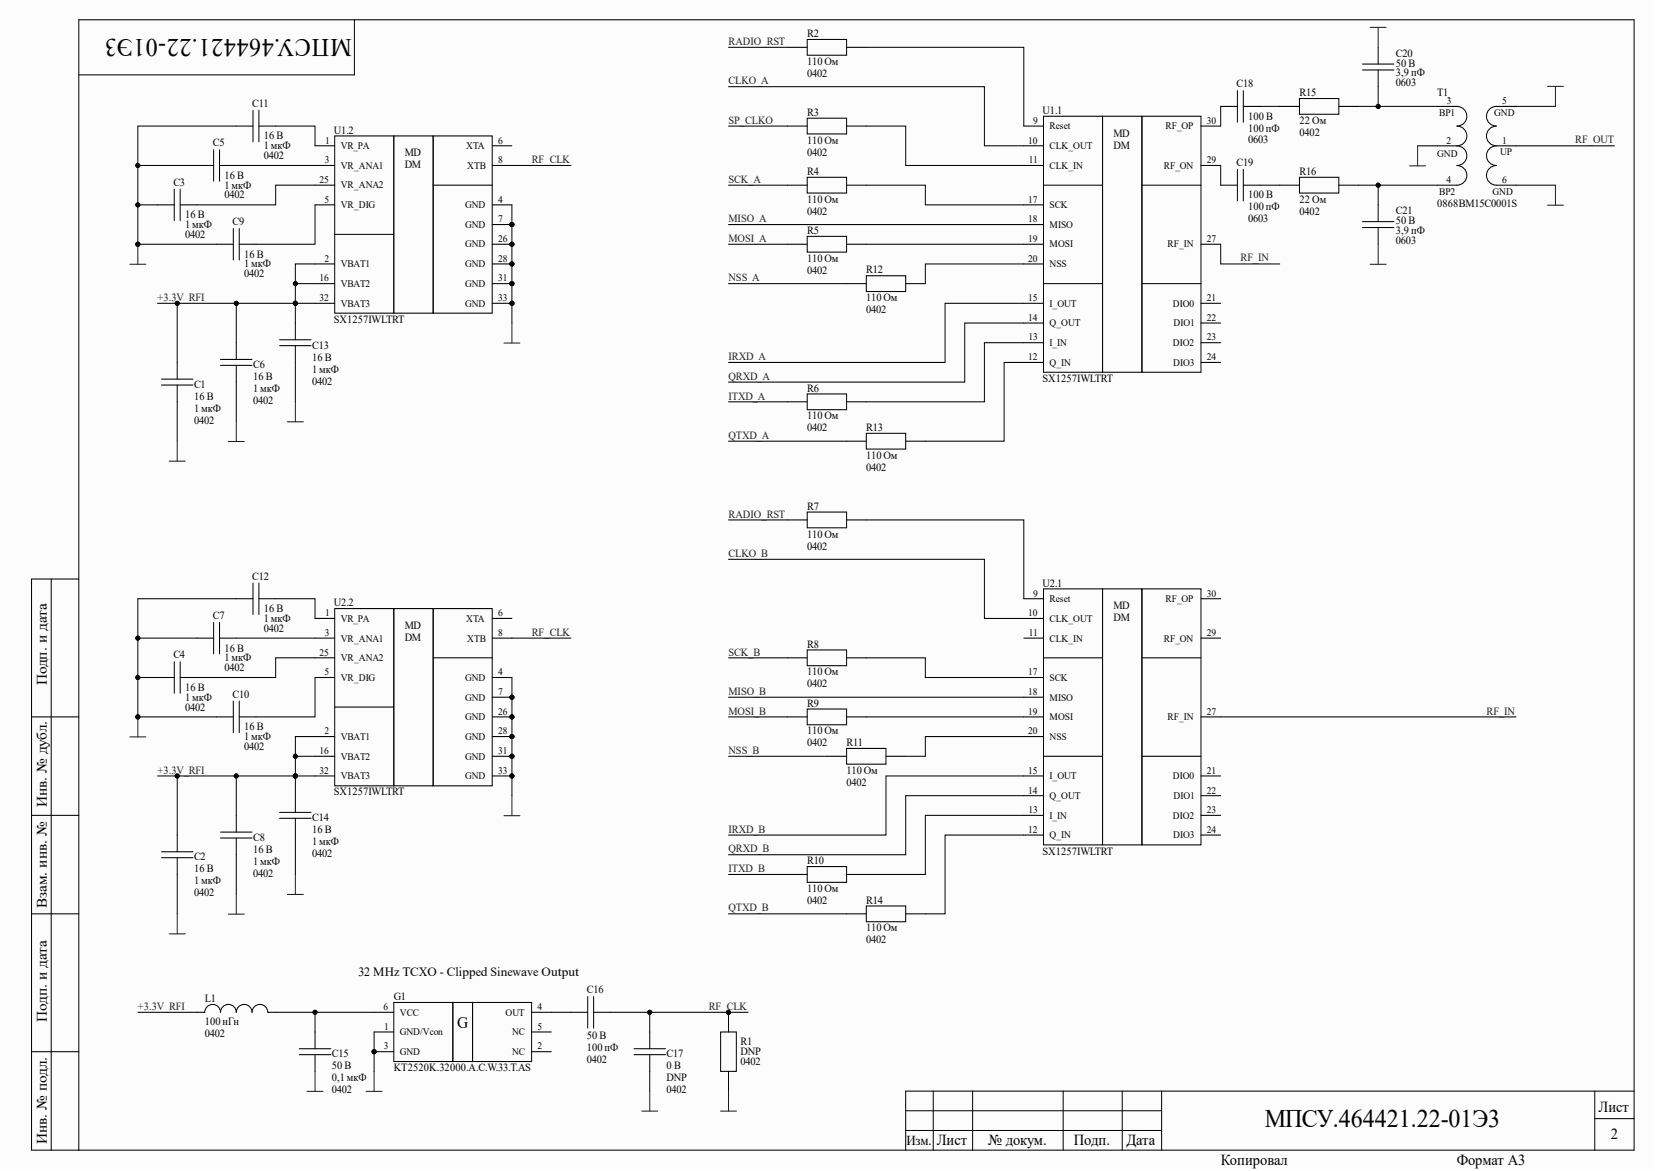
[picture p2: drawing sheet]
<svg xmlns="http://www.w3.org/2000/svg" width="420mm" height="297mm" viewBox="0 0 420 297" stroke-linecap="round" stroke-linejoin="round" font-family="sans-serif">
<g fill="#fcfcfc">
<path d="M0 0h419.5v296.7h-419.5z" fill-rule="evenodd"/>
<path d="M0 0h419.5v296.7h-419.5z" fill-rule="evenodd"/>
</g>
<g fill="none" stroke="#000" stroke-width=".26">
<path d="M89.9 5v14h-69.9M199.8 12h5M204.8 10h9.9v4h-9.9zM214.7 12h5M199.8 32h5M204.8 30h9.9v4h-9.9zM214.7 32h5M309.6 27h4.3M313.9 23v8M315.4 27h4.2M315.4 23v8M364.6 27h5a2.5 2.5 0 0 1 2.5 2.5 2.5 2.5 0 0 1-2.5 2.5 2.51 2.51 0 0 1 2.5 2.5 2.51 2.51 0 0 1-2.5 2.5"/>
<path d="M364.6 37h5M369.6 37a2.5 2.5 0 0 1 2.5 2.5 2.5 2.5 0 0 1-2.5 2.5 2.5 2.5 0 0 1 2.5 2.5 2.5 2.5 0 0 1-2.5 2.5h-5M379.6 37a2.5 2.5 0 0 0-2.5 2.5 2.5 2.5 0 0 0 2.5 2.5 2.5 2.5 0 0 0-2.5 2.5 2.5 2.5 0 0 0 2.5 2.5h5M379.6 37h5M384.6 27h-5a2.5 2.5 0 0 0-2.5 2.5 2.5 2.5 0 0 0 2.5 2.5 2.51 2.51 0 0 0-2.5 2.5 2.51 2.51 0 0 0 2.5 2.5M199.8 47h5M204.8 45h9.9v4h-9.9zM204.8 60h9.9v4h-9.9zM214.7 47h5M199.8 62h5M214.7 62h5M214.7 71.9h5"/>
<path d="M219.7 70h10v3.9h-10zM229.7 71.9h5M204.8 99.9h9.9v4h-9.9zM199.8 101.9h5M214.7 101.9h5M214.7 111.9h5M219.7 109.9h10v4h-10zM229.7 111.9h5M199.8 131.9h5M204.8 129.9h9.9v4h-9.9zM214.7 131.9h5M13 146.9v144.9"/>
<path d="M20 146.9h-12v144.9h406.5v-286.8h-394.5v286.8M199.8 166.9h5M204.8 164.9h9.9v4h-9.9zM204.8 179.9h9.9v3.9h-9.9zM214.7 166.9h5M8 181.9h12M199.8 181.9h5M209.8 191.8h4.9M214.7 189.8h10v4h-10zM214.7 181.9h5M224.7 191.8h5M8 206.8h12"/>
<path d="M8 231.8h12M8 266.8h12M229.7 276.8h184.8M229.7 276.8v15M236.7 276.8v15M246.7 276.8v15M269.7 276.8v15M284.7 276.8v15M294.7 276.8v15M404.5 276.8v15M404.5 283.8h10"/>
</g>
<path d="M367.6 25h.1M229.7 281.8h65M229.7 286.8h65" fill="none" stroke="#000" stroke-width=".25"/>
<g fill="none" stroke="#202020" stroke-width=".26">
<path d="M359.6 37v5.1M392.5 21.9h4.1M394.6 21.9v5.1M357.6 42.1h4M392.5 52h4.1M394.6 47v5M32.9 186.9h4.1M35 181.9v5M42.9 236.9h4.1M45 231.8v5.1M57.9 231.9h4.1M59.9 226.8v5.1"/>
<path d="M72.9 226.9h4.1M74.9 221.8v5.1"/>
</g>
<circle cx="35" cy="181.9" r=".51" fill="#030303"/>
<circle cx="35" cy="181.9" r=".51" fill="none" stroke="#030303" stroke-width=".25"/>
<path d="M127.8 206.9h4.1M129.9 201.8v5.1" fill="none" stroke="#202020" stroke-width=".26"/>
<circle cx="94.9" cy="266.8" r=".51" fill="#030303"/>
<circle cx="94.9" cy="266.8" r=".51" fill="none" stroke="#030303" stroke-width=".25"/>
<path d="M94.9 261.8h5M94.9 266.8h5M134.8 266.8h5" fill="none" stroke="#000" stroke-width=".26"/>
<circle cx="94.9" cy="266.8" r=".51" fill="#030303"/>
<circle cx="94.9" cy="266.8" r=".51" fill="none" stroke="#030303" stroke-width=".25"/>
<g fill="none" stroke="#000" stroke-width=".26">
<path d="M54.2 157.9v8M55.7 157.9v8M59.9 151.9h4.3M64.2 147.9v8M65.7 147.9v8M65.7 151.9h4.2M40 171.9h4.2M44.2 167.9v8M45.7 171.9h4.2M45.7 167.9v8M49.9 161.9h4.3M55.7 161.9h4.2"/>
<path d="M59.2 177.9v7.9M60.7 177.9v7.9M54.9 181.9h4.3M60.7 181.9h4.2M41 216.1h8M41 217.6h8M45 211.8v4.3M45 217.6v4.2M55.9 211.1h8M55.9 212.6h8M59.9 206.8v4.3M59.9 212.6v4.2"/>
<path d="M70.9 206.1h8M70.9 207.6h8M74.9 201.8v4.3M74.9 207.6v4.2M94.9 256.8h5M99.9 254.3h15v15h-15zM114.9 254.3h5v15h-5zM119.9 254.3h14.9v15h-14.9zM134.8 256.8h5M134.8 261.8h5"/>
</g>
<path d="M32.9 67h4.1M35 62v5M42.9 117h4.1M45 111.9v5.1M57.9 112h4.1M59.9 106.9v5.1M72.9 107h4M74.9 101.9v5.1M92.9 276.8h4M94.9 271.8v5" fill="none" stroke="#202020" stroke-width=".26"/>
<circle cx="35" cy="62" r=".51" fill="#030303"/>
<circle cx="35" cy="62" r=".51" fill="none" stroke="#030303" stroke-width=".25"/>
<path d="M127.8 87h4.1M129.9 81.9v5.1" fill="none" stroke="#202020" stroke-width=".26"/>
<g fill="none" stroke="#000" stroke-width=".26">
<path d="M54.2 38v8M55.7 38v8M59.9 32h4.3M64.2 28v8M65.7 28v8M65.7 32h4.2M259.7 32h5M259.7 37h5M264.7 29.5h15v64.9h-15zM279.7 29.5h10v64.9h-10zM289.7 29.5h14.9v64.9h-14.9zM304.6 32h5"/>
<path d="M40 52h4.2M44.2 48v8M45.7 48v8M45.7 52h4.2M49.9 42h4.3M55.7 42h4.2M59.2 58v8M60.7 58v8M259.7 52h5M259.7 42h5M259.7 57h5M264.7 47h15"/>
<path d="M289.7 47h14.9M304.6 42h5M54.9 62h4.3M60.7 62h4.2M259.7 62h5M259.7 76.9h5M259.7 67h5M264.7 71.9h15M289.7 71.9h14.9M304.6 62h5M304.6 76.9h5M41 96.2h7.9"/>
<path d="M41 97.7h7.9M45 91.9v4.3M45 97.7v4.2M55.9 91.2h8M55.9 92.7h8M59.9 86.9v4.3M59.9 92.7v4.2M70.9 86.2h8M70.9 87.7h8M74.9 81.9v4.3M74.9 87.7v4.2M259.7 91.9h5"/>
<path d="M259.7 86.9h5M259.7 81.9h5M304.6 91.9h5M304.6 86.9h5M304.6 81.9h5"/>
</g>
<circle cx="129.9" cy="57" r=".51" fill="#030303"/>
<circle cx="129.9" cy="57" r=".51" fill="none" stroke="#030303" stroke-width=".25"/>
<circle cx="129.9" cy="62" r=".51" fill="#030303"/>
<circle cx="129.9" cy="62" r=".51" fill="none" stroke="#030303" stroke-width=".25"/>
<circle cx="129.9" cy="67" r=".51" fill="#030303"/>
<circle cx="129.9" cy="67" r=".51" fill="none" stroke="#030303" stroke-width=".25"/>
<circle cx="129.9" cy="71.9" r=".51" fill="#030303"/>
<circle cx="129.9" cy="71.9" r=".51" fill="none" stroke="#030303" stroke-width=".25"/>
<circle cx="129.9" cy="76.9" r=".51" fill="#030303"/>
<circle cx="129.9" cy="76.9" r=".51" fill="none" stroke="#030303" stroke-width=".25"/>
<path d="M79.9 37h5M124.9 37h5M79.9 42h5M79.9 52h5M124.9 52h5M124.9 57h5M79.9 67h5" fill="none" stroke="#000" stroke-width=".26"/>
<circle cx="129.9" cy="57" r=".51" fill="#030303"/>
<circle cx="129.9" cy="57" r=".51" fill="none" stroke="#030303" stroke-width=".25"/>
<path d="M79.9 47h5M124.9 42h5M79.9 71.9h5M124.9 62h5" fill="none" stroke="#000" stroke-width=".26"/>
<circle cx="129.9" cy="62" r=".51" fill="#030303"/>
<circle cx="129.9" cy="62" r=".51" fill="none" stroke="#030303" stroke-width=".25"/>
<path d="M124.9 67h5" fill="none" stroke="#000" stroke-width=".26"/>
<circle cx="129.9" cy="67" r=".51" fill="#030303"/>
<circle cx="129.9" cy="67" r=".51" fill="none" stroke="#030303" stroke-width=".25"/>
<path d="M124.9 71.9h5" fill="none" stroke="#000" stroke-width=".26"/>
<circle cx="129.9" cy="71.9" r=".51" fill="#030303"/>
<circle cx="129.9" cy="71.9" r=".51" fill="none" stroke="#030303" stroke-width=".25"/>
<path d="M79.9 76.9h5M124.9 76.9h5" fill="none" stroke="#000" stroke-width=".26"/>
<circle cx="129.9" cy="76.9" r=".51" fill="#030303"/>
<circle cx="129.9" cy="76.9" r=".51" fill="none" stroke="#030303" stroke-width=".25"/>
<g fill="none" stroke="#000" stroke-width=".26">
<path d="M84.9 34.5h15v44.9h-15zM99.9 34.5h10v44.9h-10zM109.9 34.5h15v44.9h-15zM84.9 59.5h15M109.9 47h15M259.7 151.9h5M259.7 156.9h5M264.7 149.4h15v64.9h-15zM279.7 149.4h10v64.9h-10zM289.7 149.4h14.9v64.9h-14.9zM304.6 151.9h5M259.7 161.9h5"/>
<path d="M259.7 171.9h5M259.7 176.9h5M264.7 166.9h15M289.7 166.9h14.9M304.6 161.9h5M259.7 196.8h5M259.7 181.9h5M259.7 186.8h5M264.7 191.8h15M289.7 191.8h14.9M304.6 196.8h5M304.6 181.9h5"/>
<path d="M259.7 211.8h5M259.7 206.8h5M259.7 201.8h5M304.6 211.8h5M304.6 206.8h5M304.6 201.8h5"/>
</g>
<circle cx="129.9" cy="176.9" r=".51" fill="#030303"/>
<circle cx="129.9" cy="176.9" r=".51" fill="none" stroke="#030303" stroke-width=".25"/>
<circle cx="129.9" cy="181.9" r=".51" fill="#030303"/>
<circle cx="129.9" cy="181.9" r=".51" fill="none" stroke="#030303" stroke-width=".25"/>
<circle cx="129.9" cy="186.8" r=".51" fill="#030303"/>
<circle cx="129.9" cy="186.8" r=".51" fill="none" stroke="#030303" stroke-width=".25"/>
<circle cx="129.9" cy="191.8" r=".51" fill="#030303"/>
<circle cx="129.9" cy="191.8" r=".51" fill="none" stroke="#030303" stroke-width=".25"/>
<circle cx="129.9" cy="196.8" r=".51" fill="#030303"/>
<circle cx="129.9" cy="196.8" r=".51" fill="none" stroke="#030303" stroke-width=".25"/>
<path d="M79.9 156.9h5M124.9 156.9h5M79.9 161.9h5M79.9 171.9h5M124.9 171.9h5M124.9 176.9h5M79.9 186.8h5" fill="none" stroke="#000" stroke-width=".26"/>
<circle cx="129.9" cy="176.9" r=".51" fill="#030303"/>
<circle cx="129.9" cy="176.9" r=".51" fill="none" stroke="#030303" stroke-width=".25"/>
<path d="M79.9 166.9h5M124.9 161.9h5M79.9 191.8h5M124.9 181.9h5" fill="none" stroke="#000" stroke-width=".26"/>
<circle cx="129.9" cy="181.9" r=".51" fill="#030303"/>
<circle cx="129.9" cy="181.9" r=".51" fill="none" stroke="#030303" stroke-width=".25"/>
<path d="M124.9 186.8h5" fill="none" stroke="#000" stroke-width=".26"/>
<circle cx="129.9" cy="186.8" r=".51" fill="#030303"/>
<circle cx="129.9" cy="186.8" r=".51" fill="none" stroke="#030303" stroke-width=".25"/>
<path d="M124.9 191.8h5" fill="none" stroke="#000" stroke-width=".26"/>
<circle cx="129.9" cy="191.8" r=".51" fill="#030303"/>
<circle cx="129.9" cy="191.8" r=".51" fill="none" stroke="#030303" stroke-width=".25"/>
<path d="M79.9 196.8h5M124.9 196.8h5" fill="none" stroke="#000" stroke-width=".26"/>
<circle cx="129.9" cy="196.8" r=".51" fill="#030303"/>
<circle cx="129.9" cy="196.8" r=".51" fill="none" stroke="#030303" stroke-width=".25"/>
<g fill="none" stroke="#000" stroke-width=".26">
<path d="M84.9 154.4h15v44.9h-15zM99.9 154.4h10v44.9h-10zM109.9 154.4h15v44.9h-15zM84.9 179.4h15M109.9 166.9h15M144.8 256.8h4.3M149.1 252.8v8M150.6 252.8v8M150.6 256.8h4.2M160.8 267.5h8M160.8 266h8M164.8 261.8v4.2"/>
<path d="M164.8 267.5v4.3"/>
</g>
<circle cx="184.8" cy="256.8" r=".51" fill="#030303"/>
<circle cx="184.8" cy="256.8" r=".51" fill="none" stroke="#030303" stroke-width=".25"/>
<path d="M184.8 256.8v5M182.8 261.8h4v10h-4zM184.8 271.8v5" fill="none" stroke="#000" stroke-width=".26"/>
<circle cx="184.8" cy="256.8" r=".51" fill="#030303"/>
<circle cx="184.8" cy="256.8" r=".51" fill="none" stroke="#030303" stroke-width=".25"/>
<path d="M347.6 6.9h4M349.6 6.9v5.1M347.6 67h4M349.6 62v5M77.9 276.8h4M79.9 271.8v5M164.8 276.8v5M184.8 276.8v5M162.8 281.8h4M182.8 281.8h4" fill="none" stroke="#202020" stroke-width=".26"/>
<g fill="none" stroke="#000" stroke-width=".26">
<path d="M345.6 17.7h8M345.6 16.2h8M349.6 12v4.2M349.6 17.7v4.3M324.6 27h5M329.6 25h10v4h-10zM339.6 27h5M309.6 47h4.3M313.9 43v8M315.4 43v8M315.4 47h4.2M324.6 47h5"/>
<path d="M329.6 45h10v4h-10zM339.6 47h5M345.6 57.7h8M345.6 56.2h8M349.6 52v4.2M349.6 57.7v4.3M204.8 219.8h9.9v4h-9.9zM199.8 221.8h5M214.7 231.8h5M214.7 221.8h5M219.7 229.8h10v4h-10zM229.7 231.8h5"/>
<path d="M49.9 256.8h2a2 2 0 0 1 2-2 2 2 0 0 1 2 2 2 2 0 0 1 2-2 2 2 0 0 1 2 2 2 2 0 0 1 2-2 2 2 0 0 1 2 2 2 2 0 0 1 2-2 2 2 0 0 1 2 2h2M75.9 267.5h8M75.9 266h8M79.9 261.8v4.2M79.9 267.5v4.3"/>
</g>
<g fill="none" stroke="#030303" stroke-width=".26">
<path d="M184.8 12h15M219.7 12h40v20M184.8 22h64.9v15h10M184.8 32h15M219.7 32h10v10h30M359.6 37h5M384.6 27h10M384.6 37h24.9M184.8 57h74.9M184.8 47h15M219.7 47h15v5h25M384.6 47h10"/>
<path d="M184.8 62h15M184.8 71.9h29.9M219.7 62h40M259.7 76.9h-20v15h-54.9M259.7 67h-25v4.9M259.7 91.9h-5v20h-20M259.7 86.9h-10v15h-30M259.7 81.9h-15v15h-59.9M184.8 101.9h15M184.8 111.9h29.9M184.8 131.9h15M219.7 131.9h40v20"/>
<path d="M184.8 141.9h64.9v15h10M184.8 176.9h74.9M184.8 166.9h15M219.7 166.9h15v5h25M74.9 196.8v5M184.8 181.9h15M184.8 191.8h25M219.7 181.9h40M259.7 196.8h-35v15h-39.9M259.7 186.8h-25v5h-5M309.6 181.9h75M74.9 211.8v10"/>
<path d="M259.7 201.8h-30v15h-44.9M45 221.8v10"/>
</g>
<circle cx="74.9" cy="196.8" r=".51" fill="#030303"/>
<circle cx="74.9" cy="196.8" r=".51" fill="none" stroke="#030303" stroke-width=".25"/>
<path d="M74.9 196.8h5" fill="none" stroke="#030303" stroke-width=".26"/>
<circle cx="74.9" cy="196.8" r=".51" fill="#030303"/>
<circle cx="74.9" cy="196.8" r=".51" fill="none" stroke="#030303" stroke-width=".25"/>
<path d="M74.9 191.8h5" fill="none" stroke="#030303" stroke-width=".26"/>
<circle cx="74.9" cy="191.8" r=".51" fill="#030303"/>
<circle cx="74.9" cy="191.8" r=".51" fill="none" stroke="#030303" stroke-width=".25"/>
<path d="M59.9 196.8v10" fill="none" stroke="#030303" stroke-width=".26"/>
<circle cx="59.9" cy="196.8" r=".51" fill="#030303"/>
<circle cx="59.9" cy="196.8" r=".51" fill="none" stroke="#030303" stroke-width=".25"/>
<path d="M45 196.8v15M59.9 216.8v10" fill="none" stroke="#030303" stroke-width=".26"/>
<circle cx="45" cy="196.8" r=".51" fill="#030303"/>
<circle cx="45" cy="196.8" r=".51" fill="none" stroke="#030303" stroke-width=".25"/>
<path d="M59.9 151.9h-24.9v10M69.9 151.9h10v5M59.9 161.9h20M79.9 171.9v10h-15" fill="none" stroke="#030303" stroke-width=".26"/>
<circle cx="35" cy="161.9" r=".51" fill="#030303"/>
<circle cx="35" cy="161.9" r=".51" fill="none" stroke="#030303" stroke-width=".25"/>
<path d="M79.9 166.9h-10v5h-20M35 181.9h19.9" fill="none" stroke="#030303" stroke-width=".26"/>
<circle cx="35" cy="181.9" r=".51" fill="#030303"/>
<circle cx="35" cy="181.9" r=".51" fill="none" stroke="#030303" stroke-width=".25"/>
<path d="M35 171.9h5" fill="none" stroke="#030303" stroke-width=".26"/>
<circle cx="35" cy="171.9" r=".51" fill="#030303"/>
<circle cx="35" cy="171.9" r=".51" fill="none" stroke="#030303" stroke-width=".25"/>
<path d="M49.9 161.9h-14.9v20" fill="none" stroke="#030303" stroke-width=".26"/>
<circle cx="35" cy="161.9" r=".51" fill="#030303"/>
<circle cx="35" cy="161.9" r=".51" fill="none" stroke="#030303" stroke-width=".25"/>
<circle cx="35" cy="171.9" r=".51" fill="#030303"/>
<circle cx="35" cy="171.9" r=".51" fill="none" stroke="#030303" stroke-width=".25"/>
<circle cx="35" cy="181.9" r=".51" fill="#030303"/>
<circle cx="35" cy="181.9" r=".51" fill="none" stroke="#030303" stroke-width=".25"/>
<path d="M40 196.8h34.9" fill="none" stroke="#030303" stroke-width=".26"/>
<circle cx="74.9" cy="196.8" r=".51" fill="#030303"/>
<circle cx="74.9" cy="196.8" r=".51" fill="none" stroke="#030303" stroke-width=".25"/>
<circle cx="59.9" cy="196.8" r=".51" fill="#030303"/>
<circle cx="59.9" cy="196.8" r=".51" fill="none" stroke="#030303" stroke-width=".25"/>
<circle cx="45" cy="196.8" r=".51" fill="#030303"/>
<circle cx="45" cy="196.8" r=".51" fill="none" stroke="#030303" stroke-width=".25"/>
<path d="M79.9 186.8h-5v10" fill="none" stroke="#030303" stroke-width=".26"/>
<circle cx="74.9" cy="196.8" r=".51" fill="#030303"/>
<circle cx="74.9" cy="196.8" r=".51" fill="none" stroke="#030303" stroke-width=".25"/>
<circle cx="74.9" cy="191.8" r=".51" fill="#030303"/>
<circle cx="74.9" cy="191.8" r=".51" fill="none" stroke="#030303" stroke-width=".25"/>
<path d="M129.9 171.9v29.9" fill="none" stroke="#030303" stroke-width=".26"/>
<circle cx="129.9" cy="176.9" r=".51" fill="#030303"/>
<circle cx="129.9" cy="176.9" r=".51" fill="none" stroke="#030303" stroke-width=".25"/>
<circle cx="129.9" cy="181.9" r=".51" fill="#030303"/>
<circle cx="129.9" cy="181.9" r=".51" fill="none" stroke="#030303" stroke-width=".25"/>
<circle cx="129.9" cy="186.8" r=".51" fill="#030303"/>
<circle cx="129.9" cy="186.8" r=".51" fill="none" stroke="#030303" stroke-width=".25"/>
<circle cx="129.9" cy="191.8" r=".51" fill="#030303"/>
<circle cx="129.9" cy="191.8" r=".51" fill="none" stroke="#030303" stroke-width=".25"/>
<circle cx="129.9" cy="196.8" r=".51" fill="#030303"/>
<circle cx="129.9" cy="196.8" r=".51" fill="none" stroke="#030303" stroke-width=".25"/>
<path d="M129.9 161.9h14.9M79.9 256.8h15" fill="none" stroke="#030303" stroke-width=".26"/>
<circle cx="79.9" cy="256.8" r=".51" fill="#030303"/>
<circle cx="79.9" cy="256.8" r=".51" fill="none" stroke="#030303" stroke-width=".25"/>
<path d="M74.9 76.9v5M74.9 91.9v10M45 101.9v10" fill="none" stroke="#030303" stroke-width=".26"/>
<circle cx="74.9" cy="76.9" r=".51" fill="#030303"/>
<circle cx="74.9" cy="76.9" r=".51" fill="none" stroke="#030303" stroke-width=".25"/>
<path d="M74.9 76.9h5" fill="none" stroke="#030303" stroke-width=".26"/>
<circle cx="74.9" cy="76.9" r=".51" fill="#030303"/>
<circle cx="74.9" cy="76.9" r=".51" fill="none" stroke="#030303" stroke-width=".25"/>
<path d="M59.9 76.9v10" fill="none" stroke="#030303" stroke-width=".26"/>
<circle cx="59.9" cy="76.9" r=".51" fill="#030303"/>
<circle cx="59.9" cy="76.9" r=".51" fill="none" stroke="#030303" stroke-width=".25"/>
<path d="M45 76.9v15M59.9 96.9v10" fill="none" stroke="#030303" stroke-width=".26"/>
<circle cx="45" cy="76.9" r=".51" fill="#030303"/>
<circle cx="45" cy="76.9" r=".51" fill="none" stroke="#030303" stroke-width=".25"/>
<path d="M59.9 32h-24.9v10M69.9 32h10v5M59.9 42h20M79.9 52v10h-15" fill="none" stroke="#030303" stroke-width=".26"/>
<circle cx="35" cy="42" r=".51" fill="#030303"/>
<circle cx="35" cy="42" r=".51" fill="none" stroke="#030303" stroke-width=".25"/>
<path d="M79.9 47h-10v5h-20M35 62h19.9" fill="none" stroke="#030303" stroke-width=".26"/>
<circle cx="35" cy="62" r=".51" fill="#030303"/>
<circle cx="35" cy="62" r=".51" fill="none" stroke="#030303" stroke-width=".25"/>
<path d="M35 52h5" fill="none" stroke="#030303" stroke-width=".26"/>
<circle cx="35" cy="52" r=".51" fill="#030303"/>
<circle cx="35" cy="52" r=".51" fill="none" stroke="#030303" stroke-width=".25"/>
<path d="M49.9 42h-14.9v20" fill="none" stroke="#030303" stroke-width=".26"/>
<circle cx="35" cy="42" r=".51" fill="#030303"/>
<circle cx="35" cy="42" r=".51" fill="none" stroke="#030303" stroke-width=".25"/>
<circle cx="35" cy="52" r=".51" fill="#030303"/>
<circle cx="35" cy="52" r=".51" fill="none" stroke="#030303" stroke-width=".25"/>
<circle cx="35" cy="62" r=".51" fill="#030303"/>
<circle cx="35" cy="62" r=".51" fill="none" stroke="#030303" stroke-width=".25"/>
<path d="M40 76.9h34.9" fill="none" stroke="#030303" stroke-width=".26"/>
<circle cx="74.9" cy="76.9" r=".51" fill="#030303"/>
<circle cx="74.9" cy="76.9" r=".51" fill="none" stroke="#030303" stroke-width=".25"/>
<circle cx="59.9" cy="76.9" r=".51" fill="#030303"/>
<circle cx="59.9" cy="76.9" r=".51" fill="none" stroke="#030303" stroke-width=".25"/>
<circle cx="45" cy="76.9" r=".51" fill="#030303"/>
<circle cx="45" cy="76.9" r=".51" fill="none" stroke="#030303" stroke-width=".25"/>
<path d="M79.9 67h-5v9.9" fill="none" stroke="#030303" stroke-width=".26"/>
<circle cx="74.9" cy="76.9" r=".51" fill="#030303"/>
<circle cx="74.9" cy="76.9" r=".51" fill="none" stroke="#030303" stroke-width=".25"/>
<circle cx="74.9" cy="71.9" r=".51" fill="#030303"/>
<circle cx="74.9" cy="71.9" r=".51" fill="none" stroke="#030303" stroke-width=".25"/>
<path d="M129.9 52v29.9" fill="none" stroke="#030303" stroke-width=".26"/>
<circle cx="129.9" cy="57" r=".51" fill="#030303"/>
<circle cx="129.9" cy="57" r=".51" fill="none" stroke="#030303" stroke-width=".25"/>
<circle cx="129.9" cy="62" r=".51" fill="#030303"/>
<circle cx="129.9" cy="62" r=".51" fill="none" stroke="#030303" stroke-width=".25"/>
<circle cx="129.9" cy="67" r=".51" fill="#030303"/>
<circle cx="129.9" cy="67" r=".51" fill="none" stroke="#030303" stroke-width=".25"/>
<circle cx="129.9" cy="71.9" r=".51" fill="#030303"/>
<circle cx="129.9" cy="71.9" r=".51" fill="none" stroke="#030303" stroke-width=".25"/>
<circle cx="129.9" cy="76.9" r=".51" fill="#030303"/>
<circle cx="129.9" cy="76.9" r=".51" fill="none" stroke="#030303" stroke-width=".25"/>
<path d="M129.9 42h14.9M139.8 256.8h5M164.8 256.8v5M164.8 271.8v5" fill="none" stroke="#030303" stroke-width=".26"/>
<circle cx="164.8" cy="256.8" r=".51" fill="#030303"/>
<circle cx="164.8" cy="256.8" r=".51" fill="none" stroke="#030303" stroke-width=".25"/>
<path d="M319.6 47h5M344.6 47h20" fill="none" stroke="#030303" stroke-width=".26"/>
<circle cx="349.6" cy="47" r=".51" fill="#030303"/>
<circle cx="349.6" cy="47" r=".51" fill="none" stroke="#030303" stroke-width=".25"/>
<path d="M309.6 27v5M319.6 27h5M309.6 42v5M349.6 47v5" fill="none" stroke="#030303" stroke-width=".26"/>
<circle cx="349.6" cy="47" r=".51" fill="#030303"/>
<circle cx="349.6" cy="47" r=".51" fill="none" stroke="#030303" stroke-width=".25"/>
<path d="M349.6 22v5" fill="none" stroke="#030303" stroke-width=".26"/>
<circle cx="349.6" cy="27" r=".51" fill="#030303"/>
<circle cx="349.6" cy="27" r=".51" fill="none" stroke="#030303" stroke-width=".25"/>
<path d="M309.6 62v5h15M94.9 261.8v10" fill="none" stroke="#030303" stroke-width=".26"/>
<circle cx="94.9" cy="266.8" r=".51" fill="#030303"/>
<circle cx="94.9" cy="266.8" r=".51" fill="none" stroke="#030303" stroke-width=".25"/>
<path d="M154.8 256.8h35" fill="none" stroke="#030303" stroke-width=".26"/>
<circle cx="164.8" cy="256.8" r=".51" fill="#030303"/>
<circle cx="164.8" cy="256.8" r=".51" fill="none" stroke="#030303" stroke-width=".25"/>
<circle cx="184.8" cy="256.8" r=".51" fill="#030303"/>
<circle cx="184.8" cy="256.8" r=".51" fill="none" stroke="#030303" stroke-width=".25"/>
<path d="M69.9 256.8h10v5" fill="none" stroke="#030303" stroke-width=".26"/>
<circle cx="79.9" cy="256.8" r=".51" fill="#030303"/>
<circle cx="79.9" cy="256.8" r=".51" fill="none" stroke="#030303" stroke-width=".25"/>
<path d="M74.9 71.9h5M35 256.8h14.9" fill="none" stroke="#030303" stroke-width=".26"/>
<circle cx="74.9" cy="71.9" r=".51" fill="#030303"/>
<circle cx="74.9" cy="71.9" r=".51" fill="none" stroke="#030303" stroke-width=".25"/>
<path d="M344.6 27h20M259.7 206.8h-25v15h-15M259.7 211.8h-20v20h-5M184.8 221.8h15M184.8 231.8h29.9" fill="none" stroke="#030303" stroke-width=".26"/>
<circle cx="349.6" cy="27" r=".51" fill="#030303"/>
<circle cx="349.6" cy="27" r=".51" fill="none" stroke="#030303" stroke-width=".25"/>
<g font-size="6.4">
<text x="89.2" y="9.9" transform="rotate(-180 89.2 9.9)">МПСУ.464421.22-01Э3</text>
<text x="320.8" y="285.9">МПСУ.464421.22-01Э3</text>
</g>
<text font-size="4.1" x="115.9" y="260.7">G</text>
<g font-size="3.9">
<text x="405.5" y="282.1">Лист</text>
<text x="237.6" y="290.6">Лист</text>
<text x="250.6" y="290.6">№ докум.</text>
<text x="272.4" y="290.6">Подп.</text>
<text x="285.7" y="290.6">Дата</text>
<text x="408.6" y="289">2</text>
<text x="309.7" y="295.6">Копировал</text>
<text x="369.5" y="295.6">Формат А3</text>
</g>
<g font-size="3.7">
<text x="11.8" y="173.8" transform="rotate(-90 11.8 173.8)">Подп. и дата</text>
<text x="11.8" y="204.8" transform="rotate(-90 11.8 204.8)">Инв. № дубл.</text>
<text x="11.8" y="230.3" transform="rotate(-90 11.8 230.3)">Взам. инв. №</text>
<text x="11.8" y="259.3" transform="rotate(-90 11.8 259.3)">Подп. и дата</text>
<text x="11.8" y="290.3" transform="rotate(-90 11.8 290.3)">Инв. № подл.</text>
</g>
<text font-size="3.5" x="229.9" y="290.4">Изм.</text>
<text font-size="3.2" x="90.9" y="247.6">32 MHz TCXO - Clipped Sinewave Output</text>
<g font-size="2.8" fill="#202020">
<text x="184.8" y="11.4">RADIO_RST</text>
<text x="184.8" y="21.4">CLKO_A</text>
<text x="184.8" y="31.4">SP_CLKO</text>
<text x="134.9" y="41.4">RF_CLK</text>
<text x="399.6" y="36.4">RF_OUT</text>
<text x="184.8" y="46.4">SCK_A</text>
<text x="184.8" y="56.3">MISO_A</text>
<text x="184.8" y="61.3">MOSI_A</text>
<text x="184.8" y="71.3">NSS_A</text>
<text x="314.7" y="66.3">RF_IN</text>
<text x="39.9" y="76.4">+3.3V_RFI</text>
<text x="184.8" y="91.4">IRXD_A</text>
<text x="184.8" y="96.4">QRXD_A</text>
<text x="184.8" y="101.3">ITXD_A</text>
<text x="184.8" y="111.3">QTXD_A</text>
<text x="184.8" y="131.3">RADIO_RST</text>
<text x="184.8" y="141.3">CLKO_B</text>
<text x="134.9" y="161.3">RF_CLK</text>
<text x="184.8" y="166.3">SCK_B</text>
<text x="184.8" y="176.3">MISO_B</text>
<text x="184.8" y="181.3">MOSI_B</text>
<text x="377.1" y="181.3">RF_IN</text>
<text x="184.8" y="191.3">NSS_B</text>
<text x="39.9" y="196.3">+3.3V_RFI</text>
<text x="184.8" y="211.2">IRXD_B</text>
<text x="184.8" y="216.2">QRXD_B</text>
<text x="184.8" y="221.2">ITXD_B</text>
<text x="184.8" y="231.2">QTXD_B</text>
<text x="34.9" y="256.2">+3.3V_RFI</text>
<text x="179.8" y="256.2">RF_CLK</text>
</g>
<g font-size="2.8">
<text x="204.7" y="9.4">R2</text>
<text x="204.7" y="16.4">110Ом</text>
<text x="354.1" y="16.9">50 В</text>
<text x="354.1" y="14.4">C20</text>
<text x="204.7" y="19.5">0402</text>
<text x="313.6" y="22.2">C18</text>
<text x="354.1" y="19.4">3,9 пФ</text>
<text x="354.1" y="21.9">0603</text>
<text x="63.9" y="27.2">C11</text>
<text x="204.7" y="29.4">R3</text>
<text x="264.4" y="28.9">U1.1</text>
<text x="329.6" y="24.4">R15</text>
<text x="364.6" y="24.4">T1</text>
<text x="66.9" y="35.4">16 В</text>
<text x="84.6" y="33.9">U1.2</text>
<text x="282.4" y="34.7">MD</text>
<text x="316.6" y="30.4">100 В</text>
<text x="316.6" y="33.4">100пФ</text>
<text x="329.6" y="31.5">22 Ом</text>
<text x="329.6" y="34.5">0402</text>
<text x="54" y="37.1">C5</text>
<text x="66.9" y="37.9">1 мкФ</text>
<text x="66.9" y="40.4">0402</text>
<text x="102.7" y="39.7">MD</text>
<text x="204.7" y="36.5">110Ом</text>
<text x="204.7" y="39.5">0402</text>
<text x="282.4" y="37.7">DM</text>
<text x="316.6" y="36.4">0603</text>
<text x="44" y="47.1">C3</text>
<text x="56.9" y="45.3">16 В</text>
<text x="56.9" y="47.9">1 мкФ</text>
<text x="102.7" y="42.7">DM</text>
<text x="204.7" y="44.4">R4</text>
<text x="313.6" y="42.1">C19</text>
<text x="329.6" y="44.4">R16</text>
<text x="56.9" y="50.3">0402</text>
<text x="204.7" y="51.4">110Ом</text>
<text x="316.6" y="50.3">100 В</text>
<text x="316.6" y="53.4">100пФ</text>
<text x="329.6" y="51.4">22 Ом</text>
<text x="364.6" y="52.5">0868BM15C0001S</text>
<text x="46.9" y="55.4">16 В</text>
<text x="46.9" y="57.9">1 мкФ</text>
<text x="58.9" y="57.1">C9</text>
<text x="204.7" y="54.5">0402</text>
<text x="204.7" y="59.4">R5</text>
<text x="316.6" y="56.3">0603</text>
<text x="329.6" y="54.5">0402</text>
<text x="354.1" y="56.9">50 В</text>
<text x="354.1" y="59.4">3,9 пФ</text>
<text x="354.1" y="54.4">C21</text>
<text x="46.9" y="60.4">0402</text>
<text x="61.9" y="65.4">16 В</text>
<text x="354.1" y="61.8">0603</text>
<text x="61.9" y="67.8">1 мкФ</text>
<text x="61.9" y="70.4">0402</text>
<text x="204.7" y="66.4">110Ом</text>
<text x="204.7" y="69.5">0402</text>
<text x="219.7" y="69.4">R12</text>
<text x="219.7" y="76.4">110Ом</text>
<text x="84.6" y="81.9">SX1257IWLTRT</text>
<text x="219.7" y="79.4">0402</text>
<text x="79.2" y="88.4">C13</text>
<text x="64.2" y="93.4">C6</text>
<text x="79.2" y="91.4">16 В</text>
<text x="79.2" y="94.5">1 мкФ</text>
<text x="49.2" y="101.4">16 В</text>
<text x="49.2" y="98.4">C1</text>
<text x="64.2" y="96.4">16 В</text>
<text x="64.2" y="99.5">1 мкФ</text>
<text x="79.2" y="97.5">0402</text>
<text x="204.7" y="99.3">R6</text>
<text x="264.4" y="96.9">SX1257IWLTRT</text>
<text x="49.2" y="104.5">1 мкФ</text>
<text x="49.2" y="107.5">0402</text>
<text x="64.2" y="102.5">0402</text>
<text x="204.7" y="106.3">110Ом</text>
<text x="204.7" y="109.4">0402</text>
<text x="219.7" y="109.3">R13</text>
<text x="219.7" y="116.4">110Ом</text>
<text x="219.7" y="119.4">0402</text>
<text x="204.7" y="129.3">R7</text>
<text x="204.7" y="136.4">110Ом</text>
<text x="204.7" y="139.4">0402</text>
<text x="63.9" y="147">C12</text>
<text x="264.4" y="148.8">U2.1</text>
<text x="66.9" y="155.3">16 В</text>
<text x="84.6" y="153.8">U2.2</text>
<text x="282.4" y="154.5">MD</text>
<text x="54" y="157">C7</text>
<text x="66.9" y="157.8">1 мкФ</text>
<text x="66.9" y="160.3">0402</text>
<text x="102.7" y="159.5">MD</text>
<text x="282.4" y="157.6">DM</text>
<text x="44" y="167">C4</text>
<text x="56.9" y="165.3">16 В</text>
<text x="56.9" y="167.7">1 мкФ</text>
<text x="102.7" y="162.6">DM</text>
<text x="204.7" y="164.3">R8</text>
<text x="56.9" y="170.3">0402</text>
<text x="204.7" y="171.3">110Ом</text>
<text x="46.9" y="175.3">16 В</text>
<text x="46.9" y="177.7">1 мкФ</text>
<text x="58.9" y="177">C10</text>
<text x="204.7" y="174.3">0402</text>
<text x="204.7" y="179.2">R9</text>
<text x="46.9" y="180.3">0402</text>
<text x="61.9" y="185.3">16 В</text>
<text x="61.9" y="187.8">1 мкФ</text>
<text x="61.9" y="190.2">0402</text>
<text x="204.7" y="186.3">110Ом</text>
<text x="204.7" y="189.3">0402</text>
<text x="214.7" y="189.2">R11</text>
<text x="214.7" y="196.3">110Ом</text>
<text x="84.6" y="201.7">SX1257IWLTRT</text>
<text x="214.7" y="199.3">0402</text>
<text x="79.2" y="208.3">C14</text>
<text x="64.2" y="213.3">C8</text>
<text x="79.2" y="211.3">16 В</text>
<text x="79.2" y="214.4">1 мкФ</text>
<text x="49.2" y="221.3">16 В</text>
<text x="49.2" y="218.2">C2</text>
<text x="64.2" y="216.3">16 В</text>
<text x="64.2" y="219.3">1 мкФ</text>
<text x="79.2" y="217.4">0402</text>
<text x="204.7" y="219.3">R10</text>
<text x="264.4" y="216.8">SX1257IWLTRT</text>
<text x="49.2" y="224.3">1 мкФ</text>
<text x="49.2" y="227.4">0402</text>
<text x="64.2" y="222.4">0402</text>
<text x="204.7" y="226.3">110Ом</text>
<text x="204.7" y="229.3">0402</text>
<text x="219.7" y="229.2">R14</text>
<text x="219.7" y="236.3">110Ом</text>
<text x="219.7" y="239.3">0402</text>
<text x="148.8" y="251.9">C16</text>
<text x="51.9" y="254.2">L1</text>
<text x="99.9" y="253.7">G1</text>
<text x="51.9" y="260">100нГн</text>
<text x="51.9" y="263.1">0402</text>
<text x="148.8" y="263.5">50 В</text>
<text x="84.1" y="268.2">C15</text>
<text x="148.8" y="266.5">100пФ</text>
<text x="148.8" y="269.6">0402</text>
<text x="169" y="268.2">C17</text>
<text x="187.8" y="267.6">DNP</text>
<text x="187.8" y="265.2">R1</text>
<text x="84.1" y="271.3">50 В</text>
<text x="84.1" y="274.3">0,1 мкФ</text>
<text x="99.9" y="271.7">KT2520K.32000.A.C.W.33.T.AS</text>
<text x="169" y="271.3">0 В</text>
<text x="169" y="274.3">DNP</text>
<text x="187.8" y="270.2">0402</text>
<text x="84.1" y="277.4">0402</text>
<text x="169" y="277.4">0402</text>
</g>
<g font-size="2.5">
<text x="365.1" y="29.4">BP1</text>
<text x="367" y="26.5">3</text>
<text x="379" y="29.4">GND</text>
<text x="381" y="26.5">5</text>
<text x="262.1" y="31.5">9</text>
<text x="266.2" y="32.8">Reset</text>
<text x="295.6" y="32.8">RF_OP</text>
<text x="306.1" y="31.5">30</text>
<text x="82.4" y="41.5">3</text>
<text x="82.4" y="36.5">1</text>
<text x="86.4" y="37.8">VR_PA</text>
<text x="118.2" y="37.8">XTA</text>
<text x="126.3" y="36.5">6</text>
<text x="126.3" y="41.5">8</text>
<text x="260.8" y="36.5">10</text>
<text x="261" y="41.5">11</text>
<text x="266.2" y="37.8">CLK_OUT</text>
<text x="306.1" y="41.5">29</text>
<text x="364.6" y="39.9">GND</text>
<text x="366.9" y="36.5">2</text>
<text x="380.5" y="39.4">UP</text>
<text x="381" y="36.5">1</text>
<text x="81" y="46.4">25</text>
<text x="86.4" y="42.8">VR_ANA1</text>
<text x="86.4" y="47.8">VR_ANA2</text>
<text x="118.5" y="42.8">XTB</text>
<text x="266.2" y="42.8">CLK_IN</text>
<text x="295.2" y="42.8">RF_ON</text>
<text x="366.9" y="46.4">4</text>
<text x="381" y="46.4">6</text>
<text x="82.3" y="51.4">5</text>
<text x="86.4" y="52.8">VR_DIG</text>
<text x="118" y="52.8">GND</text>
<text x="126.3" y="51.4">4</text>
<text x="260.8" y="51.4">17</text>
<text x="266.2" y="52.8">SCK</text>
<text x="365.1" y="49.4">BP2</text>
<text x="378.6" y="49.4">GND</text>
<text x="118" y="57.8">GND</text>
<text x="126.3" y="56.4">7</text>
<text x="260.8" y="56.4">18</text>
<text x="266.2" y="57.8">MISO</text>
<text x="118" y="62.8">GND</text>
<text x="126.3" y="61.4">26</text>
<text x="260.8" y="61.4">19</text>
<text x="266.2" y="62.8">MOSI</text>
<text x="296.1" y="62.8">RF_IN</text>
<text x="306.1" y="61.4">27</text>
<text x="81" y="71.4">16</text>
<text x="82.3" y="66.4">2</text>
<text x="86.4" y="67.8">VBAT1</text>
<text x="118" y="67.8">GND</text>
<text x="126.3" y="66.4">28</text>
<text x="126.3" y="71.4">31</text>
<text x="260.8" y="66.4">20</text>
<text x="266.2" y="67.8">NSS</text>
<text x="81" y="76.4">32</text>
<text x="86.4" y="72.8">VBAT2</text>
<text x="86.4" y="77.8">VBAT3</text>
<text x="118" y="72.8">GND</text>
<text x="118" y="77.8">GND</text>
<text x="126.3" y="76.4">33</text>
<text x="260.8" y="76.4">15</text>
<text x="266.2" y="77.8">I_OUT</text>
<text x="297.5" y="77.8">DIO0</text>
<text x="306.1" y="76.4">21</text>
<text x="260.8" y="81.4">14</text>
<text x="266.2" y="82.8">Q_OUT</text>
<text x="297.7" y="82.8">DIO1</text>
<text x="306.1" y="81.4">22</text>
<text x="260.9" y="86.4">13</text>
<text x="266.2" y="87.8">I_IN</text>
<text x="297.5" y="87.8">DIO2</text>
<text x="306.1" y="86.4">23</text>
<text x="260.8" y="91.4">12</text>
<text x="266.2" y="92.8">Q_IN</text>
<text x="297.6" y="92.8">DIO3</text>
<text x="306.1" y="91.4">24</text>
<text x="262.1" y="151.3">9</text>
<text x="266.2" y="152.7">Reset</text>
<text x="295.6" y="152.7">RF_OP</text>
<text x="306.1" y="151.3">30</text>
<text x="82.4" y="161.3">3</text>
<text x="82.4" y="156.3">1</text>
<text x="86.4" y="157.8">VR_PA</text>
<text x="118.2" y="157.8">XTA</text>
<text x="126.3" y="156.3">6</text>
<text x="126.3" y="161.3">8</text>
<text x="260.8" y="156.3">10</text>
<text x="261" y="161.3">11</text>
<text x="266.2" y="157.8">CLK_OUT</text>
<text x="306.1" y="161.3">29</text>
<text x="81" y="166.3">25</text>
<text x="86.4" y="162.8">VR_ANA1</text>
<text x="86.4" y="167.7">VR_ANA2</text>
<text x="118.5" y="162.8">XTB</text>
<text x="266.2" y="162.8">CLK_IN</text>
<text x="295.2" y="162.8">RF_ON</text>
<text x="82.3" y="171.3">5</text>
<text x="86.4" y="172.7">VR_DIG</text>
<text x="118" y="172.7">GND</text>
<text x="126.3" y="171.3">4</text>
<text x="260.8" y="171.3">17</text>
<text x="266.2" y="172.7">SCK</text>
<text x="118" y="177.7">GND</text>
<text x="126.3" y="176.3">7</text>
<text x="260.8" y="176.3">18</text>
<text x="266.2" y="177.7">MISO</text>
<text x="118" y="182.7">GND</text>
<text x="126.3" y="181.3">26</text>
<text x="260.8" y="181.3">19</text>
<text x="266.2" y="182.7">MOSI</text>
<text x="296.1" y="182.7">RF_IN</text>
<text x="306.1" y="181.3">27</text>
<text x="81" y="191.3">16</text>
<text x="82.3" y="186.3">2</text>
<text x="86.4" y="187.7">VBAT1</text>
<text x="118" y="187.7">GND</text>
<text x="126.3" y="186.3">28</text>
<text x="126.3" y="191.3">31</text>
<text x="260.8" y="186.3">20</text>
<text x="266.2" y="187.7">NSS</text>
<text x="81" y="196.3">32</text>
<text x="86.4" y="192.7">VBAT2</text>
<text x="86.4" y="197.7">VBAT3</text>
<text x="118" y="192.7">GND</text>
<text x="118" y="197.7">GND</text>
<text x="126.3" y="196.3">33</text>
<text x="260.8" y="196.3">15</text>
<text x="266.2" y="197.7">I_OUT</text>
<text x="297.5" y="197.7">DIO0</text>
<text x="306.1" y="196.3">21</text>
<text x="260.8" y="201.3">14</text>
<text x="266.2" y="202.7">Q_OUT</text>
<text x="297.7" y="202.7">DIO1</text>
<text x="306.1" y="201.3">22</text>
<text x="260.9" y="206.3">13</text>
<text x="266.2" y="207.7">I_IN</text>
<text x="297.5" y="207.7">DIO2</text>
<text x="306.1" y="206.3">23</text>
<text x="260.8" y="211.3">12</text>
<text x="266.2" y="212.7">Q_IN</text>
<text x="297.6" y="212.7">DIO3</text>
<text x="306.1" y="211.3">24</text>
<text x="97.2" y="256.2">6</text>
<text x="101.4" y="257.7">VCC</text>
<text x="128.2" y="257.7">OUT</text>
<text x="136.3" y="256.2">4</text>
<text x="97.4" y="261.2">1</text>
<text x="101.4" y="262.7">GND/Vcon</text>
<text x="129.9" y="262.7">NC</text>
<text x="136.3" y="261.2">5</text>
<text x="97.3" y="266.2">3</text>
<text x="101.4" y="267.6">GND</text>
<text x="129.9" y="267.6">NC</text>
<text x="136.3" y="266.2">2</text>
</g>
</svg>
